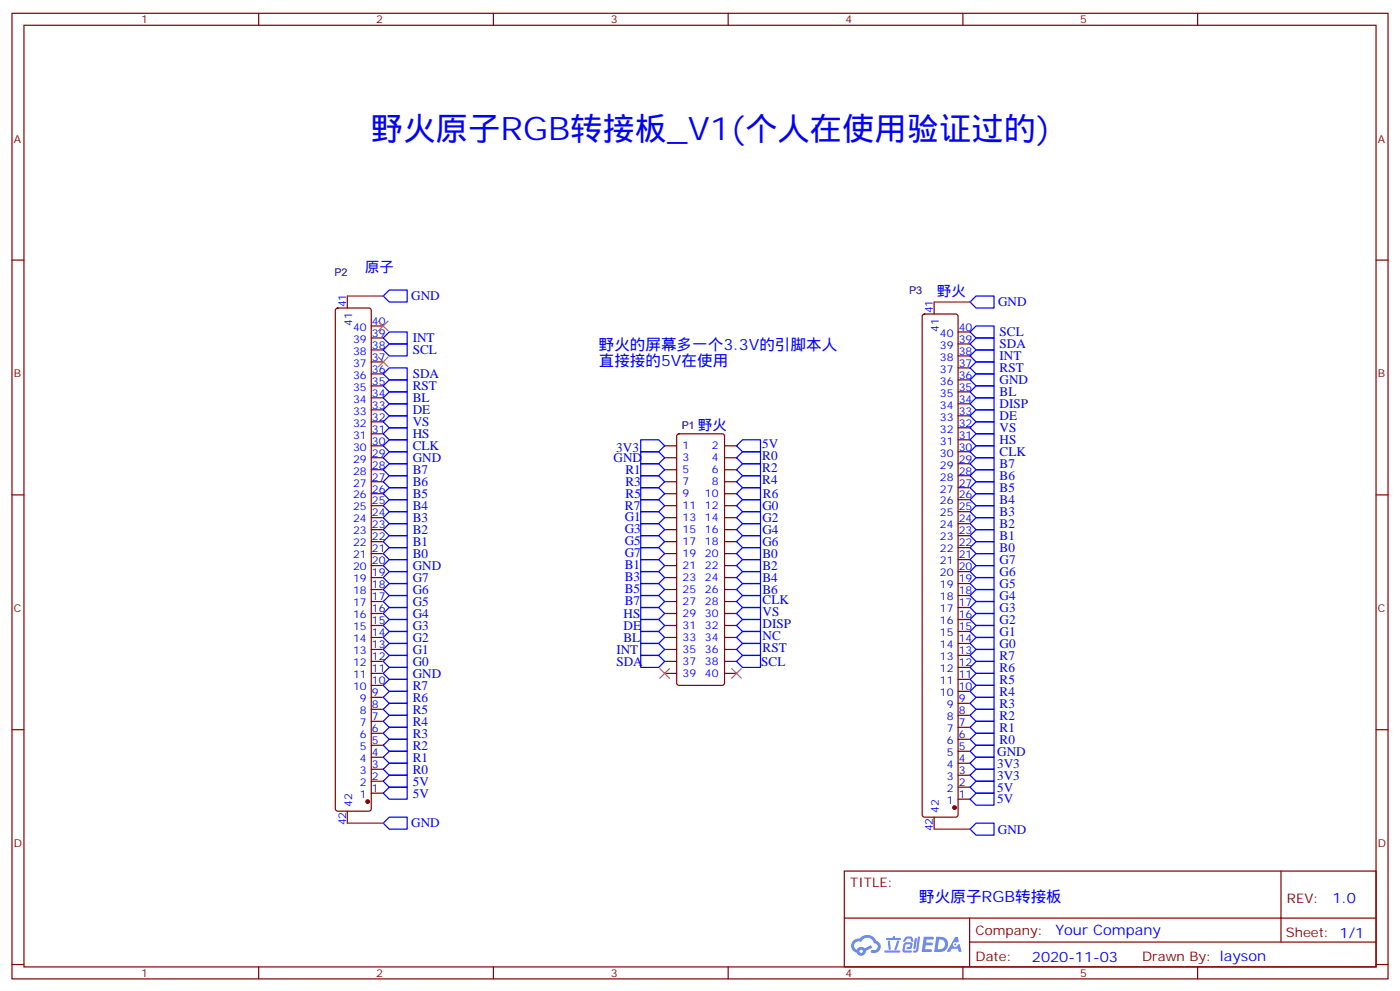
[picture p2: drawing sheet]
<svg xmlns="http://www.w3.org/2000/svg" width="412mm" height="292mm" viewBox="0 0 412 292" stroke-linecap="round" stroke-linejoin="round" font-family="sans-serif">
<g fill="none" stroke="#870000" stroke-width=".35">
<path d="M3.5 3.9h405.4v284.4h-405.4zM7.1 7.4h398.2v277.3h-398.2zM76.2 3.9v3.5M145.3 3.9v3.5M214.5 3.9v3.5M283.6 3.9v3.5M352.8 3.9v3.5M3.5 76.6h3.6M405.3 76.6h3.6M3.5 145.7h3.6M405.3 145.7h3.6M3.5 214.9h3.6"/>
<path d="M405.3 214.9h3.6M248.7 256.5h156.6v28.2h-156.6zM377.3 256.5v20.9M248.7 270.4h156.5M285.6 277.4h119.6M285.6 270.4v14.1M3.5 284h3.6M76.2 284.7v3.6M145.3 284.7v3.6M214.5 284.7v3.6M283.6 284.7v3.6M352.8 284.7v3.6"/>
<path d="M405.3 284h3.6"/>
</g>
<g fill="#5487ff">
<path d="M272.1 275.8h2.6l.3 .2-.1 .6h-2l-.1 1h1.6l.4 .4-.4 .4h-1.7l-.2 1.1 1.8 .1 .3 .3-.2 .4h-2.9z"/>
<path d="M281.4 275.9h.7l.4 1.3-.7 .3a.74 .74 0 0 0-1.1 .3 .74 .74 0 0 0 .5 1.1 .74 .74 0 0 0 .9-.7l.5-.3 .7 2.4h-.9l-.2-1h-1.9l-.5 1h-.9z"/>
<path d="M269.5 276.3h.6l-.4 2.9a.31 .31 0 0 1-.3 .3 .31 .31 0 0 1-.3-.3z"/>
<path d="M270.4 275.8h.6l-.5 4a.89 .89 0 0 1-.7 .7 .89 .89 0 0 1-.9-.3l1-.5z"/>
<path d="M266.8 276l.6-.2 1.2 .1 .5 1.3-.6 .1-.4-.9-1 .1a.95 .95 0 0 1-1 .8l-.1-.2z"/>
<path d="M266.4 277.7l1.8-.2a1.04 1.04 0 0 1 .6 1.1 1.04 1.04 0 0 1-.8 .9h-.7a.29 .29 0 0 1-.3-.4 .29 .29 0 0 1 .3-.2h.7l.2-.8h-1.4l-.4 1.8h1.9a.29 .29 0 0 1 .3 .3 .29 .29 0 0 1-.3 .3h-2l-.4-.3 .2-2.1z"/>
<path d="M260.5 279.9h4.4a.3 .3 0 0 1 .3 .3 .3 .3 0 0 1-.3 .3h-4.3z"/>
<path d="M264.3 277h.6l-.5 1.6a1.02 1.02 0 0 1-.7 1.2l-.2-.3z"/>
<path d="M261.5 277h.6l.3 2.4-.3 .3-.3-.2z"/>
<path d="M261.1 276.2h1.9l.2-.5h.5l-.1 .5h1.5a.29 .29 0 0 1 .3 .3 .29 .29 0 0 1-.3 .3h-3.9z"/>
<path d="M275.8 275.9l-.6 4.4h1.4a2.27 2.27 0 0 0 2.7-2.3 2.27 2.27 0 0 0-2.7-2.1zM276.6 276.6a1.5 1.5 0 0 1 1.8 1.6 1.5 1.5 0 0 1-1.9 1.3h-.3z"/>
<path d="M251.4 277a2.09 2.09 0 0 0 1 3.5 1.37 1.37 0 0 0 1.5 .9 1.37 1.37 0 0 0 1.1-1.4l2-1-.5-.7-1.8 1a1.4 1.4 0 0 0-2.3 .4 1.32 1.32 0 0 1-.6-1.9 1.32 1.32 0 0 1 1.9-.4 2.02 2.02 0 0 1 2-1.3 2.02 2.02 0 0 1 1.8 1.7 1.09 1.09 0 0 1 1.1 1.3 1.09 1.09 0 0 1-1.6 .7 .41 .41 0 0 0-.5 .3 .41 .41 0 0 0 .4 .5 1.89 1.89 0 0 0 2.4-1.2 1.89 1.89 0 0 0-1.2-2.4 2.98 2.98 0 0 0-5-.6l-1 .1zM253.2 280.1a.52 .52 0 0 1 1 0 .52 .52 0 0 1-1 0z"/>
<circle cx="281.4" cy="278.1" r=".28"/>
</g>
<g fill="none" stroke="#870000" stroke-width=".35">
<path d="M99 90.9l.5-.2h9.2l.5 .2 .2 .5v146.8l-.3 .5-.4 .2h-9.2l-.5-.3-.2-.4v-146.8zM102.3 87.2v3.5M109.4 99.5h3.5M109.4 96h3.5M271.9 92.7l.4-.2h9.2l.5 .2 .2 .5v146.7l-.2 .5-.5 .2h-9.2l-.5-.2-.2-.5v-146.7zM275.2 88.9v3.6M282.2 97.8h3.6M109.4 117.2h3.5M109.4 113.6h3.5M109.4 110.1h3.5M109.4 106.6h3.5M109.4 103h3.5"/>
<path d="M282.2 118.9h3.6M282.2 115.4h3.6M282.2 111.9h3.6M282.2 108.3h3.6M282.2 104.8h3.6M282.2 101.3h3.6M109.4 131.3h3.5M109.4 134.8h3.5M109.4 138.3h3.5M109.4 127.7h3.5M109.4 124.2h3.5M109.4 120.7h3.5"/>
<path d="M195.8 131.3h3.5M195.8 134.8h3.5M195.8 138.3h3.5M199.6 127.9l.4-.2h12.7l.5 .2 .2 .5v72.7l-.2 .5-.5 .2h-12.7l-.5-.2-.2-.5v-72.7zM213.4 131.3h3.6M213.4 134.8h3.6M213.4 138.3h3.6M282.2 136.6h3.6M282.2 133h3.6M282.2 129.5h3.6M282.2 126h3.6M282.2 122.4h3.6"/>
<path d="M109.4 141.9h3.5M109.4 145.4h3.5M109.4 148.9h3.5M109.4 152.4h3.5M109.4 156h3.5M109.4 159.5h3.5M195.8 141.9h3.5M195.8 145.4h3.5M195.8 148.9h3.5M195.8 152.4h3.5M195.8 156h3.5M195.8 159.5h3.5"/>
<path d="M213.4 141.9h3.6M213.4 145.4h3.6M213.4 148.9h3.6M213.4 152.4h3.6M213.4 156h3.6M213.4 159.5h3.6M282.2 157.7h3.6M282.2 154.2h3.6M282.2 150.7h3.6M282.2 147.1h3.6M282.2 143.6h3.6M282.2 140.1h3.6"/>
<path d="M109.4 163h3.5M109.4 166.5h3.5M109.4 170.1h3.5M109.4 173.6h3.5M109.4 177.1h3.5M195.8 163h3.5M195.8 166.5h3.5M195.8 170.1h3.5M195.8 173.6h3.5M195.8 177.1h3.5M213.4 163h3.6M213.4 166.5h3.6"/>
<path d="M213.4 170.1h3.6M213.4 173.6h3.6M213.4 177.1h3.6M282.2 178.9h3.6M282.2 175.4h3.6M282.2 171.8h3.6M282.2 168.3h3.6M282.2 164.8h3.6M282.2 161.3h3.6M109.4 180.7h3.5M109.4 184.2h3.5M109.4 187.7h3.5"/>
<path d="M109.4 191.2h3.5M109.4 194.8h3.5M109.4 198.3h3.5M195.8 180.7h3.5M195.8 184.2h3.5M195.8 187.7h3.5M195.8 191.2h3.5M195.8 194.8h3.5M195.8 198.3h3.5M213.4 180.7h3.6M213.4 184.2h3.6M213.4 187.7h3.6"/>
<path d="M213.4 191.2h3.6M213.4 194.8h3.6M213.4 198.3h3.6M282.2 196.5h3.6M282.2 193h3.6M282.2 189.5h3.6M282.2 185.9h3.6M282.2 182.4h3.6M109.4 219.5h3.5M109.4 215.9h3.5M109.4 212.4h3.5M109.4 208.9h3.5"/>
<path d="M109.4 205.4h3.5M109.4 201.8h3.5M282.2 217.7h3.6M282.2 214.2h3.6M282.2 210.6h3.6M282.2 207.1h3.6M282.2 203.6h3.6M282.2 200.1h3.6M102.3 238.9v3.5M109.4 233.6h3.5M109.4 230h3.5M109.4 226.5h3.5"/>
<path d="M109.4 223h3.5M282.2 235.3h3.6M282.2 231.8h3.6M282.2 228.3h3.6M282.2 224.8h3.6M282.2 221.2h3.6M275.2 240.6v3.6"/>
</g>
<g fill="#870000" stroke="#870000" stroke-width=".35">
<circle cx="108.3" cy="236" r=".53"/>
<circle cx="281.2" cy="237.8" r=".53"/>
</g>
<g fill="none" stroke="#00f" stroke-width=".35">
<path d="M112.9 99.5l1.8-1.7h5.2v3.5h-5.2zM112.9 87.2l1.8-1.8h5.2v3.5h-5.2zM287.5 96h5.3v3.5h-5.3l-1.7-1.7zM287.5 87.2h5.3v3.5h-5.3l-1.7-1.8zM112.9 103l1.8-1.7h5.2v3.5h-5.2zM112.9 110.1l1.8-1.8h5.2v3.6h-5.2zM112.9 113.6l1.8-1.7h5.2v3.5h-5.2zM112.9 117.2l1.8-1.8h5.2v3.5h-5.2zM285.8 118.9l1.7-1.7h5.3v3.5h-5.3zM285.8 111.9l1.7-1.8h5.3v3.5h-5.3zM285.8 108.3l1.7-1.7h5.3v3.5h-5.3zM285.8 101.3l1.7-1.8h5.3v3.5h-5.3z"/>
<path d="M287.5 113.6h5.3v3.6h-5.3l-1.7-1.8zM287.5 103h5.3v3.6h-5.3l-1.7-1.8zM112.9 120.7l1.8-1.8h5.2v3.5h-5.2zM112.9 127.7l1.8-1.7h5.2v3.5h-5.2zM112.9 131.3l1.8-1.8h5.2v3.5h-5.2zM112.9 134.8l1.8-1.8h5.2v3.6h-5.2zM112.9 138.3l1.8-1.7h5.2v3.5h-5.2zM114.7 122.4h5.2v3.6h-5.2l-1.8-1.8zM188.7 129.5h5.3l1.8 1.8-1.8 1.7h-5.3zM188.7 133h5.3l1.8 1.8-1.8 1.8h-5.3zM188.7 136.6h5.3l1.8 1.7-1.8 1.8h-5.3zM217 131.3l1.7-1.8h5.3v3.5h-5.3z"/>
<path d="M217 134.8l1.7-1.8h5.3v3.6h-5.3zM217 138.3l1.7-1.7h5.3v3.5h-5.3zM285.8 133l1.7-1.7h5.3v3.5h-5.3zM285.8 126l1.7-1.8h5.3v3.5h-5.3zM287.5 138.3h5.3v3.6h-5.3l-1.7-1.8zM287.5 134.8h5.3v3.5h-5.3l-1.7-1.7zM287.5 127.7h5.3v3.6h-5.3l-1.7-1.8zM287.5 120.7h5.3v3.5h-5.3l-1.7-1.8zM112.9 159.5l1.8-1.8h5.2v3.6h-5.2zM112.9 156l1.8-1.8h5.2v3.5h-5.2zM112.9 152.4l1.8-1.7h5.2v3.5h-5.2zM112.9 148.9l1.8-1.8h5.2v3.6h-5.2z"/>
<path d="M112.9 145.4l1.8-1.8h5.2v3.5h-5.2zM112.9 141.9l1.8-1.8h5.2v3.5h-5.2zM188.7 140.1h5.3l1.8 1.8-1.8 1.7h-5.3zM188.7 143.6h5.3l1.8 1.8-1.8 1.7h-5.3zM188.7 147.1h5.3l1.8 1.8-1.8 1.8h-5.3zM188.7 150.7h5.3l1.8 1.7-1.8 1.8h-5.3zM188.7 154.2h5.3l1.8 1.8-1.8 1.7h-5.3zM188.7 157.7h5.3l1.8 1.8-1.8 1.8h-5.3zM217 141.9l1.7-1.8h5.3v3.5h-5.3zM217 145.4l1.7-1.8h5.3v3.5h-5.3zM217 148.9l1.7-1.8h5.3v3.6h-5.3zM217 152.4l1.7-1.7h5.3v3.5h-5.3z"/>
<path d="M217 156l1.7-1.8h5.3v3.5h-5.3zM217 159.5l1.7-1.8h5.3v3.6h-5.3zM285.8 157.7l1.7-1.7h5.3v3.5h-5.3zM285.8 150.7l1.7-1.8h5.3v3.5h-5.3zM285.8 143.6l1.7-1.7h5.3v3.5h-5.3zM287.5 159.5h5.3v3.5h-5.3l-1.7-1.7zM287.5 152.4h5.3v3.6h-5.3l-1.7-1.8zM287.5 145.4h5.3v3.5h-5.3l-1.7-1.8zM112.9 163l1.8-1.7h5.2v3.5h-5.2zM112.9 166.5l1.8-1.7h5.2v3.5h-5.2zM112.9 177.1l1.8-1.7h5.2v3.5h-5.2zM112.9 173.6l1.8-1.8h5.2v3.6h-5.2z"/>
<path d="M112.9 170.1l1.8-1.8h5.2v3.5h-5.2zM188.7 161.3h5.3l1.8 1.7-1.8 1.8h-5.3zM188.7 164.8h5.3l1.8 1.7-1.8 1.8h-5.3zM188.7 168.3h5.3l1.8 1.8-1.8 1.7h-5.3zM188.7 171.8h5.3l1.8 1.8-1.8 1.8h-5.3zM188.7 175.4h5.3l1.8 1.7-1.8 1.8h-5.3zM188.7 178.9h5.3l1.8 1.8-1.8 1.7h-5.3zM217 163l1.7-1.7h5.3v3.5h-5.3zM217 166.5l1.7-1.7h5.3v3.5h-5.3zM217 170.1l1.7-1.8h5.3v3.5h-5.3zM217 173.6l1.7-1.8h5.3v3.6h-5.3zM217 177.1l1.7-1.7h5.3v3.5h-5.3z"/>
<path d="M285.8 164.8l1.7-1.8h5.3v3.5h-5.3zM287.5 177.1h5.3v3.6h-5.3l-1.7-1.8zM287.5 173.6h5.3v3.5h-5.3l-1.7-1.7zM287.5 170.1h5.3v3.5h-5.3l-1.7-1.8zM287.5 166.5h5.3v3.6h-5.3l-1.7-1.8zM112.9 194.8l1.8-1.8h5.2v3.5h-5.2zM112.9 187.7l1.8-1.8h5.2v3.6h-5.2zM112.9 184.2l1.8-1.8h5.2v3.5h-5.2zM112.9 180.7l1.8-1.8h5.2v3.5h-5.2zM112.9 198.3l1.8-1.8h5.2v3.6h-5.2zM114.7 189.5h5.2v3.5h-5.2l-1.8-1.8zM188.7 182.4h5.3l1.8 1.8-1.8 1.7h-5.3z"/>
<path d="M188.7 185.9h5.3l1.8 1.8-1.8 1.8h-5.3zM188.7 189.5h5.3l1.8 1.7-1.8 1.8h-5.3zM188.7 193h5.3l1.8 1.8-1.8 1.7h-5.3zM217 180.7l1.7-1.8h5.3v3.5h-5.3zM217 184.2l1.7-1.8h5.3v3.5h-5.3zM217 187.7l1.7-1.8h5.3v3.6h-5.3zM217 194.8l1.7-1.8h5.3v3.5h-5.3zM218.7 189.5h5.3v3.5h-5.3l-1.7-1.8zM285.8 196.5l1.7-1.7h5.3v3.5h-5.3zM285.8 193l1.7-1.8h5.3v3.6h-5.3zM285.8 189.5l1.7-1.8h5.3v3.5h-5.3zM285.8 182.4l1.7-1.7h5.3v3.5h-5.3z"/>
<path d="M287.5 198.3h5.3v3.5h-5.3l-1.7-1.7zM287.5 184.2h5.3v3.5h-5.3l-1.7-1.8zM112.9 219.5l1.8-1.8h5.2v3.5h-5.2zM112.9 215.9l1.8-1.7h5.2v3.5h-5.2zM112.9 212.4l1.8-1.8h5.2v3.6h-5.2zM112.9 208.9l1.8-1.8h5.2v3.5h-5.2zM112.9 205.4l1.8-1.8h5.2v3.5h-5.2zM112.9 201.8l1.8-1.7h5.2v3.5h-5.2zM285.8 214.2l1.7-1.8h5.3v3.5h-5.3zM287.5 215.9h5.3v3.6h-5.3l-1.7-1.8zM287.5 208.9h5.3v3.5h-5.3l-1.7-1.8zM287.5 205.4h5.3v3.5h-5.3l-1.7-1.8z"/>
<path d="M287.5 201.8h5.3v3.6h-5.3l-1.7-1.8zM112.9 226.5l1.8-1.7h5.2v3.5h-5.2zM112.9 230l1.8-1.7h5.2v3.5h-5.2zM112.9 233.6l1.8-1.8h5.2v3.5h-5.2zM114.7 221.2h5.2v3.6h-5.2l-1.8-1.8zM285.8 235.3l1.7-1.7h5.3v3.5h-5.3zM285.8 231.8l1.7-1.8h5.3v3.6h-5.3zM285.8 228.3l1.7-1.8h5.3v3.5h-5.3zM285.8 224.8l1.7-1.8h5.3v3.5h-5.3zM285.8 221.2l1.7-1.7h5.3v3.5h-5.3zM112.9 242.4l1.8-1.8h5.2v3.6h-5.2zM285.8 244.2l1.7-1.8h5.3v3.5h-5.3z"/>
</g>
<path d="M111.5 94.6l2.8 2.8M114.3 94.6l-2.8 2.8M111.5 105.2l2.8 2.8M114.3 105.2l-2.8 2.8M194.4 196.9l2.8 2.8M197.2 196.9l-2.8 2.8M215.5 196.9l2.9 2.8M218.4 196.9l-2.9 2.8" fill="none" stroke="#3c3" stroke-width=".35"/>
<path d="M102.3 87.2h10.6M275.2 88.9h10.6M102.3 242.4h10.6M275.2 244.2h10.6" fill="none" stroke="#008700" stroke-width=".35"/>
<text font-size="9.5" fill="#00f" x="109.4" y="41.3">野火原子RGB转接板_V1(个人在使用验证过的)</text>
<g font-size="4.6" fill="#00f">
<text x="176.4" y="103">野火的屏幕多一个3.3V的引脚本人</text>
<text x="176.4" y="107.6">直接接的5V在使用</text>
<text x="270.8" y="265.5">野火原子RGB转接板</text>
</g>
<g font-size="4.2" fill="#00f">
<text x="107.6" y="80.1">原子</text>
<text x="276.1" y="87.1">野火</text>
<text x="205.7" y="126.7">野火</text>
<text x="392.5" y="265.8">1.0</text>
<text x="310.9" y="275.3">Your Company</text>
<text x="304" y="283.1">2020-11-03</text>
</g>
<g font-size="3.9" fill="#00f">
<text x="121.2" y="88.4">GND</text>
<text x="294" y="90.2">GND</text>
<text x="121.6" y="100.8">INT</text>
<text x="294.4" y="99">SCL</text>
<text x="121.6" y="104.3">SCL</text>
<text x="294.4" y="106.1">INT</text>
<text x="294.4" y="102.5">SDA</text>
<text x="121.6" y="111.4">SDA</text>
<text x="294.4" y="113.1">GND</text>
<text x="294.4" y="109.6">RST</text>
<text x="121.6" y="114.9">RST</text>
<text x="121.6" y="118.4">BL</text>
<text x="294.4" y="116.7">BL</text>
<text x="121.6" y="122">DE</text>
<text x="121.6" y="125.5">VS</text>
<text x="294.4" y="123.7">DE</text>
<text x="294.4" y="120.2">DISP</text>
<text x="121.6" y="129">HS</text>
<text x="294.4" y="130.8">HS</text>
<text x="294.4" y="127.2">VS</text>
<text x="121.6" y="132.5">CLK</text>
<text x="121.6" y="136.1">GND</text>
<text x="180.7" y="136">GND</text>
<text x="181.5" y="133">3V3</text>
<text x="224.5" y="132">5V</text>
<text x="224.5" y="135.6">R0</text>
<text x="294.4" y="137.8">B7</text>
<text x="294.4" y="134.3">CLK</text>
<text x="121.6" y="143.1">B6</text>
<text x="121.6" y="139.6">B7</text>
<text x="184.3" y="139.6">R1</text>
<text x="184.3" y="143.1">R3</text>
<text x="224.5" y="139.1">R2</text>
<text x="224.5" y="142.6">R4</text>
<text x="294.4" y="141.4">B6</text>
<text x="121.6" y="146.6">B5</text>
<text x="184.3" y="146.6">R5</text>
<text x="224.7" y="146.6">R6</text>
<text x="294.4" y="148.4">B4</text>
<text x="294.4" y="144.9">B5</text>
<text x="121.6" y="153.7">B3</text>
<text x="121.6" y="150.2">B4</text>
<text x="184" y="153.3">G1</text>
<text x="184.1" y="150.2">R7</text>
<text x="224.6" y="150.1">G0</text>
<text x="224.6" y="153.7">G2</text>
<text x="294.4" y="155.5">B2</text>
<text x="294.4" y="151.9">B3</text>
<text x="121.6" y="160.8">B1</text>
<text x="121.6" y="157.2">B2</text>
<text x="184" y="156.9">G3</text>
<text x="184" y="160.4">G5</text>
<text x="224.6" y="157.2">G4</text>
<text x="224.6" y="160.8">G6</text>
<text x="294.4" y="159">B1</text>
<text x="121.6" y="164.3">B0</text>
<text x="121.6" y="167.8">GND</text>
<text x="184" y="163.9">G7</text>
<text x="184" y="167.4">B1</text>
<text x="224.6" y="164.3">B0</text>
<text x="224.6" y="167.8">B2</text>
<text x="294.4" y="166">G7</text>
<text x="294.4" y="162.5">B0</text>
<text x="121.6" y="171.3">G7</text>
<text x="184" y="171">B3</text>
<text x="224.6" y="171.3">B4</text>
<text x="294.4" y="173.1">G5</text>
<text x="294.4" y="169.6">G6</text>
<text x="121.6" y="178.4">G5</text>
<text x="121.6" y="174.9">G6</text>
<text x="184" y="174.5">B5</text>
<text x="184" y="178">B7</text>
<text x="224.6" y="174.9">B6</text>
<text x="224.6" y="177.9">CLK</text>
<text x="294.4" y="176.6">G4</text>
<text x="121.6" y="185.5">G3</text>
<text x="121.6" y="181.9">G4</text>
<text x="183.7" y="181.9">HS</text>
<text x="183.7" y="185.4">DE</text>
<text x="224.6" y="181.4">VS</text>
<text x="224.6" y="185">DISP</text>
<text x="294.4" y="183.7">G2</text>
<text x="294.4" y="180.2">G3</text>
<text x="121.6" y="189">G2</text>
<text x="183.7" y="189">BL</text>
<text x="224.6" y="188.5">NC</text>
<text x="294.4" y="190.7">G0</text>
<text x="294.4" y="187.2">G1</text>
<text x="121.6" y="196">G0</text>
<text x="121.6" y="192.5">G1</text>
<text x="181.6" y="192.5">INT</text>
<text x="181.6" y="196">SDA</text>
<text x="224.2" y="196">SCL</text>
<text x="224.6" y="192">RST</text>
<text x="294.4" y="197.8">R6</text>
<text x="294.4" y="194.3">R7</text>
<text x="121.6" y="199.6">GND</text>
<text x="121.6" y="203.1">R7</text>
<text x="294.4" y="201.3">R5</text>
<text x="121.6" y="206.6">R6</text>
<text x="294.4" y="208.4">R3</text>
<text x="294.4" y="204.9">R4</text>
<text x="121.6" y="213.7">R4</text>
<text x="121.6" y="210.1">R5</text>
<text x="294.4" y="215.4">R1</text>
<text x="294.4" y="211.9">R2</text>
<text x="121.6" y="220.7">R2</text>
<text x="121.6" y="217.2">R3</text>
<text x="294.4" y="219">R0</text>
<text x="121.6" y="227.8">R0</text>
<text x="121.6" y="224.3">R1</text>
<text x="293.7" y="226">3V3</text>
<text x="293.7" y="222.5">GND</text>
<text x="121.6" y="231.3">5V</text>
<text x="293.7" y="233.1">5V</text>
<text x="293.7" y="229.5">3V3</text>
<text x="121.6" y="234.8">5V</text>
<text x="293.7" y="236.6">5V</text>
<text x="121.2" y="243.7">GND</text>
<text x="294" y="245.5">GND</text>
</g>
<g font-size="3.9" fill="#800">
<text x="250.5" y="261.1">TITLE:</text>
<text x="379.1" y="265.8">REV:</text>
<text x="287.4" y="275.3">Company:</text>
<text x="378.7" y="275.9">Sheet: 1/1</text>
<text x="287.4" y="283">Date:</text>
<text x="336.4" y="283.1">Drawn By: layson</text>
</g>
<g font-size="3.2" fill="#800">
<text x="41.6" y="6.9">1</text>
<text x="110.8" y="6.9">2</text>
<text x="179.9" y="6.9">3</text>
<text x="249.1" y="6.9">4</text>
<text x="318.2" y="6.9">5</text>
<text x="4.1" y="42">A</text>
<text x="405.9" y="42">A</text>
<text x="4.1" y="111.2">B</text>
<text x="405.9" y="111.2">B</text>
<text x="4.1" y="180.3">C</text>
<text x="405.9" y="180.3">C</text>
<text x="4.1" y="249.4">D</text>
<text x="405.9" y="249.4">D</text>
<text x="41.6" y="287.7">1</text>
<text x="110.8" y="287.7">2</text>
<text x="179.9" y="287.7">3</text>
<text x="249.1" y="287.7">4</text>
<text x="318.2" y="287.7">5</text>
</g>
<g font-size="3.2" fill="#000080">
<text x="98.5" y="81.2">P2</text>
<text x="267.8" y="86.7">P3</text>
<text x="200.8" y="126.4">P1</text>
</g>
<g font-size="3.2" fill="#00f">
<text x="102" y="90.5" transform="rotate(-90 102 90.5)">41</text>
<text x="109.5" y="95.6">40</text>
<text x="274.8" y="92.3" transform="rotate(-90 274.8 92.3)">41</text>
<text x="103.7" y="96" transform="rotate(-90 103.7 96)">41</text>
<text x="104" y="100.9">39</text>
<text x="104" y="97.4">40</text>
<text x="109.5" y="99.2">39</text>
<text x="276.6" y="97.8" transform="rotate(-90 276.6 97.8)">41</text>
<text x="276.9" y="99.2">40</text>
<text x="282.4" y="100.9">39</text>
<text x="282.4" y="97.4">40</text>
<text x="104" y="108">37</text>
<text x="104" y="104.5">38</text>
<text x="109.5" y="106.2">37</text>
<text x="109.5" y="102.7">38</text>
<text x="276.9" y="106.2">38</text>
<text x="276.9" y="102.7">39</text>
<text x="282.4" y="108">37</text>
<text x="282.4" y="104.5">38</text>
<text x="104" y="111.5">36</text>
<text x="109.5" y="113.3">35</text>
<text x="109.5" y="109.7">36</text>
<text x="276.9" y="113.3">36</text>
<text x="276.9" y="109.7">37</text>
<text x="282.4" y="111.5">36</text>
<text x="104" y="118.6">34</text>
<text x="104" y="115">35</text>
<text x="109.5" y="116.8">34</text>
<text x="276.9" y="116.8">35</text>
<text x="282.4" y="118.6">34</text>
<text x="282.4" y="115">35</text>
<text x="104" y="125.6">32</text>
<text x="104" y="122.1">33</text>
<text x="109.5" y="123.9">32</text>
<text x="109.5" y="120.3">33</text>
<text x="276.9" y="123.9">33</text>
<text x="276.9" y="120.3">34</text>
<text x="282.4" y="125.6">32</text>
<text x="282.4" y="122.1">33</text>
<text x="104" y="129.2">31</text>
<text x="109.5" y="130.9">30</text>
<text x="109.5" y="127.4">31</text>
<text x="276.9" y="130.9">31</text>
<text x="276.9" y="127.4">32</text>
<text x="282.4" y="129.2">31</text>
<text x="104" y="136.2">29</text>
<text x="104" y="132.7">30</text>
<text x="109.5" y="138">28</text>
<text x="109.5" y="134.4">29</text>
<text x="201.1" y="132.3">1</text>
<text x="201.1" y="135.9">3</text>
<text x="209.6" y="132.3">2</text>
<text x="209.6" y="135.9">4</text>
<text x="276.9" y="138">29</text>
<text x="276.9" y="134.4">30</text>
<text x="282.4" y="136.2">29</text>
<text x="282.4" y="132.7">30</text>
<text x="104" y="143.3">27</text>
<text x="104" y="139.7">28</text>
<text x="109.5" y="141.5">27</text>
<text x="201.1" y="139.4">5</text>
<text x="201.1" y="142.9">7</text>
<text x="209.6" y="139.4">6</text>
<text x="209.6" y="142.9">8</text>
<text x="276.9" y="141.5">28</text>
<text x="282.4" y="143.3">27</text>
<text x="282.4" y="139.7">28</text>
<text x="104" y="146.8">26</text>
<text x="109.5" y="148.6">25</text>
<text x="109.5" y="145">26</text>
<text x="201.1" y="146.4">9</text>
<text x="201.1" y="150">11</text>
<text x="207.6" y="146.4">10</text>
<text x="207.6" y="150">12</text>
<text x="276.9" y="148.6">26</text>
<text x="276.9" y="145">27</text>
<text x="282.4" y="146.8">26</text>
<text x="104" y="153.8">24</text>
<text x="104" y="150.3">25</text>
<text x="109.5" y="155.6">23</text>
<text x="109.5" y="152.1">24</text>
<text x="201.1" y="153.5">13</text>
<text x="207.6" y="153.5">14</text>
<text x="276.9" y="155.6">24</text>
<text x="276.9" y="152.1">25</text>
<text x="282.4" y="153.8">24</text>
<text x="282.4" y="150.3">25</text>
<text x="104" y="160.9">22</text>
<text x="104" y="157.4">23</text>
<text x="109.5" y="159.1">22</text>
<text x="201.1" y="157">15</text>
<text x="201.1" y="160.5">17</text>
<text x="207.6" y="157">16</text>
<text x="207.6" y="160.5">18</text>
<text x="276.9" y="159.1">23</text>
<text x="282.4" y="160.9">22</text>
<text x="282.4" y="157.4">23</text>
<text x="104" y="168">20</text>
<text x="104" y="164.4">21</text>
<text x="109.5" y="166.2">20</text>
<text x="109.5" y="162.7">21</text>
<text x="201.1" y="164.1">19</text>
<text x="201.1" y="167.6">21</text>
<text x="207.6" y="164.1">20</text>
<text x="207.6" y="167.6">22</text>
<text x="276.9" y="166.2">21</text>
<text x="276.9" y="162.7">22</text>
<text x="282.4" y="168">20</text>
<text x="282.4" y="164.4">21</text>
<text x="104" y="171.5">19</text>
<text x="109.5" y="173.2">18</text>
<text x="109.5" y="169.7">19</text>
<text x="201.1" y="171.1">23</text>
<text x="207.6" y="171.1">24</text>
<text x="276.9" y="173.2">19</text>
<text x="276.9" y="169.7">20</text>
<text x="282.4" y="171.5">19</text>
<text x="104" y="178.5">17</text>
<text x="104" y="175">18</text>
<text x="109.5" y="176.8">17</text>
<text x="201.1" y="174.7">25</text>
<text x="201.1" y="178.2">27</text>
<text x="207.6" y="174.7">26</text>
<text x="207.6" y="178.2">28</text>
<text x="276.9" y="176.8">18</text>
<text x="282.4" y="178.5">17</text>
<text x="282.4" y="175">18</text>
<text x="104" y="185.6">15</text>
<text x="104" y="182.1">16</text>
<text x="109.5" y="183.8">15</text>
<text x="109.5" y="180.3">16</text>
<text x="201.1" y="181.7">29</text>
<text x="201.1" y="185.2">31</text>
<text x="207.6" y="181.7">30</text>
<text x="207.6" y="185.2">32</text>
<text x="276.9" y="183.8">16</text>
<text x="276.9" y="180.3">17</text>
<text x="282.4" y="185.6">15</text>
<text x="282.4" y="182.1">16</text>
<text x="104" y="189.1">14</text>
<text x="109.5" y="190.9">13</text>
<text x="109.5" y="187.4">14</text>
<text x="201.1" y="188.8">33</text>
<text x="207.6" y="188.8">34</text>
<text x="276.9" y="190.9">14</text>
<text x="276.9" y="187.4">15</text>
<text x="282.4" y="189.1">14</text>
<text x="104" y="196.2">12</text>
<text x="104" y="192.7">13</text>
<text x="109.5" y="197.9">11</text>
<text x="109.5" y="194.4">12</text>
<text x="201.1" y="192.3">35</text>
<text x="201.1" y="195.8">37</text>
<text x="207.6" y="192.3">36</text>
<text x="207.6" y="195.8">38</text>
<text x="276.9" y="197.9">12</text>
<text x="276.9" y="194.4">13</text>
<text x="282.4" y="196.2">12</text>
<text x="282.4" y="192.7">13</text>
<text x="104" y="203.2">10</text>
<text x="104" y="199.7">11</text>
<text x="109.5" y="201.5">10</text>
<text x="201.1" y="199.4">39</text>
<text x="207.6" y="199.4">40</text>
<text x="276.9" y="201.5">11</text>
<text x="282.4" y="203.2">10</text>
<text x="282.4" y="199.7">11</text>
<text x="106" y="206.8">9</text>
<text x="109.5" y="208.5">8</text>
<text x="109.5" y="205">9</text>
<text x="276.9" y="205">10</text>
<text x="278.9" y="208.5">9</text>
<text x="282.4" y="206.8">9</text>
<text x="106" y="213.8">7</text>
<text x="106" y="210.3">8</text>
<text x="109.5" y="215.6">6</text>
<text x="109.5" y="212.1">7</text>
<text x="278.9" y="215.6">7</text>
<text x="278.9" y="212.1">8</text>
<text x="282.4" y="213.8">7</text>
<text x="282.4" y="210.3">8</text>
<text x="106" y="220.9">5</text>
<text x="106" y="217.3">6</text>
<text x="109.5" y="219.1">5</text>
<text x="278.9" y="219.1">6</text>
<text x="282.4" y="220.9">5</text>
<text x="282.4" y="217.3">6</text>
<text x="106" y="227.9">3</text>
<text x="106" y="224.4">4</text>
<text x="109.5" y="226.2">3</text>
<text x="109.5" y="222.6">4</text>
<text x="278.9" y="226.2">4</text>
<text x="278.9" y="222.6">5</text>
<text x="282.4" y="227.9">3</text>
<text x="282.4" y="224.4">4</text>
<text x="106" y="231.5">2</text>
<text x="109.5" y="233.2">1</text>
<text x="109.5" y="229.7">2</text>
<text x="278.9" y="233.2">2</text>
<text x="278.9" y="229.7">3</text>
<text x="282.4" y="231.5">2</text>
<text x="103.7" y="237.6" transform="rotate(-90 103.7 237.6)">42</text>
<text x="106" y="235">1</text>
<text x="276.6" y="239.3" transform="rotate(-90 276.6 239.3)">42</text>
<text x="278.9" y="236.7">1</text>
<text x="282.4" y="235">1</text>
<text x="102" y="243.1" transform="rotate(-90 102 243.1)">42</text>
<text x="274.8" y="244.8" transform="rotate(-90 274.8 244.8)">42</text>
</g>
</svg>
